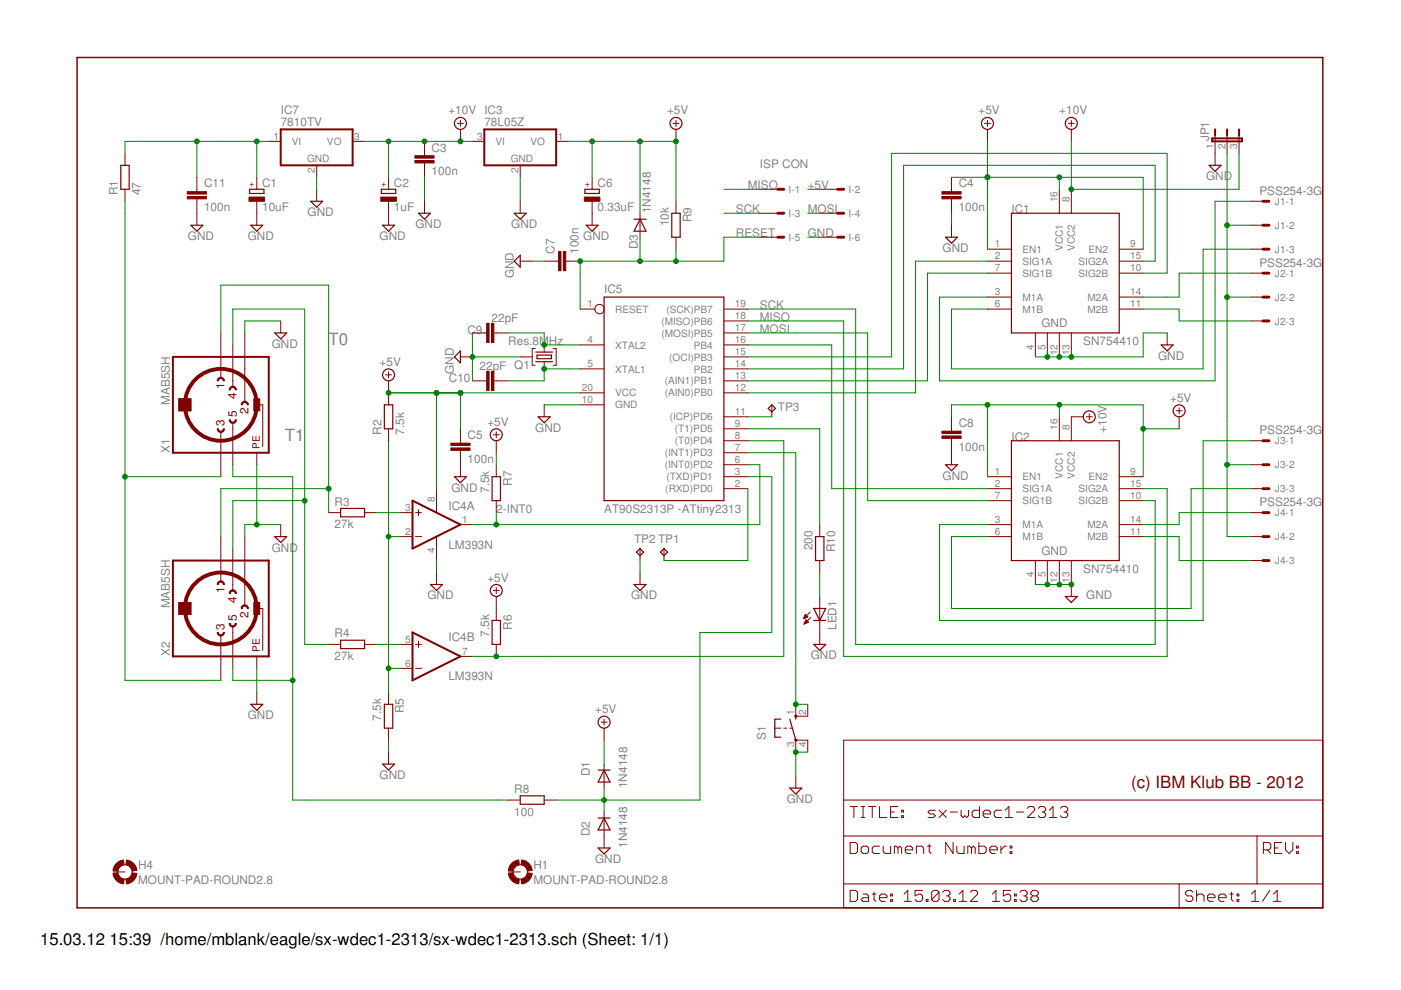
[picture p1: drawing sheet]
<svg xmlns="http://www.w3.org/2000/svg" width="297mm" height="210mm" viewBox="0 0 297 210" stroke-linecap="round" stroke-linejoin="round" font-family="sans-serif">
<path d="M16.3 12.2h264.2v180.3h-264.2z" fill="none" stroke="#800000" stroke-width=".32"/>
<g fill="none" stroke="#800000" stroke-width=".21">
<path d="M26.5 32.5v2.6M41.7 37.6v3M54.4 37.6v2.5M57 30h2.5M67.1 35.1v2.5M74.8 30h2.5M82.4 37.6v2.5M90 30v3M90 34.5v3.1M97 26.2h1.3M97.6 25.5v1.3M97.6 27.4v2.6"/>
<path d="M100.2 30h2.5M110.3 35.1v2.5M117.9 30h2.6M125.5 37.6v2.5M142.7 26.2h1.3M143.3 25.5v1.3M143.3 27.4v2.6M201.7 37.6v3M208.7 26.2h1.3M209.4 25.5v1.3M209.4 27.4v2.6M226.5 26.2h1.3"/>
<path d="M227.1 25.5v1.3M227.1 27.4v2.6M257.6 28.7v6.4M260.2 28.7v3.8M262.7 28.7v3.8M26.5 40.1v2.6M41.7 42.2v5.6M54.4 42.7v5.1M67.1 40.1v2.6M82.4 42.7v5.1M90 42.7v2.5M110.3 55.4h2.5"/>
<path d="M110.3 42.7v2.5M115.4 55.4h3M120 55.4h3M125.5 42.7v5.1M135.7 45.2v5.1M143.3 42.7v2.5M143.3 50.3v2.5M161.1 40.1h3.8M161.1 45.2h3.8M161.1 50.3h3.8M173.8 40.1h3.8M173.8 45.2h3.8"/>
<path d="M173.8 50.3h3.8M201.7 42.2v3M201.7 47.8v2.5M209.4 52.8h5M209.4 55.4h5M209.4 57.9h5M224.6 40.1v5.1M227.1 40.1v5.1M237.3 52.8h5.1M237.3 55.4h5.1M237.3 57.9h5.1M265.2 52.8h2.6"/>
<path d="M265.2 57.9h2.6M265.2 42.7h2.6M265.2 47.8h2.6M46.8 70.6v9.5M49.4 73.1v8.9M51.9 70.6v14.6M59.5 68.1v2.5M81.7 79.5h1.3M82.4 78.8v1.3M97.6 75.7h2.6M100.2 70.6h3M104.7 70.6h3.1"/>
<path d="M110.3 75.7h2.5M113.5 73.9h-.7v3.5h.7M115.4 73.1v1.6M115.4 76.7v1.5M117.3 73.9h.6v3.5h-.6M123 65.5h3.1M123 73.1h5.1M123 78.2h5.1M153.5 65.5h5.1M153.5 68.1h5.1M153.5 70.6h5.1M153.5 73.1h5.1"/>
<path d="M153.5 75.7h5.1M153.5 78.2h5.1M209.4 63h5M209.4 65.5h5M219.5 70.6v5.1M222.1 70.6v5.1M224.6 70.6v5.1M227.1 70.6v5.1M237.3 63h5.1M237.3 65.5h5.1M247.5 70.6v2.5M265.2 63h2.6"/>
<path d="M265.2 68.1h2.6M37.9 84.6h2.6v2.5h-2.6zM46.8 91.5v9.6M49.4 89.6v8.9M54.4 85.8h1.3v8.9M54.4 96v2.5M82.4 80.8v5M82.4 90.9v2.6M97.6 90.9v3.1M97.6 95.5v5.6M100.2 80.8h3M104.6 92.2h1.3"/>
<path d="M104.7 80.8h3.1M105.2 91.5v1.3M105.2 93.5v2.5M105.2 98.5v2.6M115.4 85.8v2.6M123 85.8h5.1M123 83.3h5.1M153.5 88.4h5.1M153.5 93.5h5.1M153.5 98.5h5.1M153.5 80.8h5.1M153.5 83.3h5.1"/>
<path d="M153.5 90.9h5.1M153.5 96h5.1M163.6 85.8v2.6M201.7 88.4v3M201.7 92.9v5.6M224.6 88.4v5.1M229.7 88.4h-2.6v5.1M230.3 88.4h1.3M230.9 87.7v1.3M249.4 87.1h1.2M250 86.5v1.2M250 88.4v2.5"/>
<path d="M265.2 93.5h2.6M265.2 98.5h2.6M46.8 113.8v9.5M49.4 116.3v8.9M51.9 113.8v14.6M59.5 111.2v2.6M69.7 108.7h2.5M77.3 108.7h2.5M84.9 113.8h2.6M84.9 108.7h2.6M88.1 113.8h1.3M88.1 108.7h1.3"/>
<path d="M88.7 108.1v1.2M92.5 103.6v5.1M92.5 113.8v5.1M97.6 111.2h2.6M105.2 106.2v2.5M135.7 116.3v2.6M140.8 116.3v2.6M153.5 101.1h5.1M153.5 103.6h5.1M173.8 111.2v2.6M173.8 118.9v2.5M209.4 101.1h5"/>
<path d="M209.4 103.6h5M209.4 106.2h5M209.4 111.2h5M209.4 113.8h5M219.5 118.9v5M222.1 118.9v5M224.6 118.9v5M227.1 118.9v7.6M237.3 101.1h5.1M237.3 103.6h5.1M237.3 106.2h5.1M237.3 111.2h5.1"/>
<path d="M237.3 113.8h5.1M265.2 103.6h2.6M265.2 113.8h2.6M265.2 108.7h2.6M265.2 118.9h2.6M37.9 127.7h2.6v2.6h-2.6zM46.8 134.7v9.6M49.4 132.8v8.9M54.4 129h1.3v8.9M54.4 139.2v2.5M69.7 136.6h2.5M77.3 136.6h2.5"/>
<path d="M84.9 136.6h2.6M88.1 136.6h1.3M88.7 136v1.3M92.5 121.4v2.5M97.6 139.2h2.6M104.6 125.2h1.3M105.2 124.6v1.2M105.2 126.5v5.1M105.2 136.6v2.6M135.7 121.4v2.5M170.4 131.1h.1M170.5 131h.3"/>
<path d="M170.5 130.9h.6M170.5 132.3h.1M170.6 130.7h.6M170.6 132.2h.2M170.6 130.6h.5M170.6 132.1h.5M170.7 130.5h.3M170.7 131.9h.7M170.7 130.4h.2M170.7 131.8h.6M170.8 130.3l.5 .5-.9 .4zM170.8 131.7h.4"/>
<path d="M170.8 131.6h.2M170.9 131.5h.1M171.4 131.9l-.5-.5-.4 .9M171.4 131.9l-.9 .4M171.8 129.8l-1.4 1.4M171.9 130.9l-1.4 1.4M173.8 126.5v10.1M54.4 146.8v2.5M82.4 146.8v2.5M82.4 154.4v2.5M82.4 159.5v2.5M84.9 141.7h2.6"/>
<path d="M88.1 141.7h1.3M127.4 153.1h1.3M128.1 152.5v1.3M128.1 154.4v2.5M164.3 154.4h1.2M166.2 154.4h.6M167.4 154.4h.7M168.7 159.5v-2.6h2.6v2.6M168.7 149.3v2.5h2.6v-2.5M178.9 156.9h101.6v35.6h-101.6zM107.8 169.6h2.5M115.4 169.6h2.5"/>
<path d="M128.1 162v5.1M128.1 172.2v7.6M168.7 164.5v2.6M178.9 177.2h101.6M178.9 169.6h101.6M180.3 178.6h1.1l.4 .4v1.6l-.4 .4h-1.1zM180.3 171h1.5M181 171v2.3M182.6 179.8l.4-.4h.8l.3 .4v.8l-.3 .4h-.8l-.4-.4zM182.6 171h.8M182.6 173.3h.8M183 171v2.3"/>
<path d="M184.1 171h1.6M184.9 171v2.3M186.5 171v2.3h1.5M186.5 179.4h-1.2l-.4 .4v.8l.4 .4h1.2M187.3 179.4v1.2l.4 .4h1.1v-1.6M188.8 172.2h.8M190.4 171h-1.6v2.3h1.6M190.4 179.8l-.4-.4h-.4v1.6M190.4 179.8l.4-.4 .4 .4v1.2M190.4 179.8v1.2M191.2 173h.4v.3h-.4zM191.2 171.8h.4v.4h-.4z"/>
<path d="M196.6 179.4h.8M197 179v1.6l.4 .4M198.3 171.8h-1.2l-.3 .4 .3 .4h.8l.4 .4-.4 .3h-1.1M199.1 171.8l1.6 1.5M200.7 171.8l-1.6 1.5M201.4 172.2h1.6M202.1 178.6v2.4l-1.6-2.4v2.4M202.9 179.4v1.2l.3 .4h1.2v-1.6M203.8 171.8v1.2l.4 .3 .4-.3 .3 .3 .4-.3v-1.2M206 179.8l-.4-.4h-.4v1.6M206 179.8v1.2M206 179.8l.4-.4 .4 .4v1.2"/>
<path d="M207.5 178.6v2.4h1.2l.4-.4v-.8l-.4-.4h-1.2M207.7 171v2.3h-1.2l-.4-.3v-.8l.4-.4h1.2M208.4 172.6h1.6v-.4l-.4-.4h-.7l-.5 .4v.8l.5 .3h.7M212.2 179.4v1.6M212.3 171.8h-1.1l-.4 .4v.8l.4 .3h1.1M213.1 173.3h1.6M213.1 171.8l.8-.8v2.3M213.4 179.4h-.4l-.8 .8M214.2 179.4h.3v.4h-.3zM215.5 172.2h1.5M217.8 171.4l.4-.4h.8l.4 .4v.4l-1.6 1.5h1.6M220.2 171.4l.3-.4h.8l.4 .4v.4l-.4 .4"/>
<path d="M220.9 172.2h.4M221.3 172.2l.4 .4v.4l-.4 .3h-.8l-.3-.3M222.5 173.3h1.5M222.5 171.8l.8-.8v2.3M224.8 171.4l.4-.4h.8l.4 .4v.4l-.4 .4M225.6 172.2h.4M226 172.2l.4 .4v.4l-.4 .3h-.8l-.4-.3M266.5 177.2v10.2M270.2 179.8h.8M271.8 178.6h-1.6v2.4h1.6M272.5 178.6v1.6l.8 .8 .8-.8v-1.6M274.9 179.4h.4v.4h-.4z"/>
<path d="M24 184.9h2.5M107.8 184.9h2.5M178.9 187.4h101.6M180.3 188.8h1.1l.4 .4v1.5l-.4 .4h-1.1zM183 189.6h.8l.3 .3v1.2h-1.1l-.4-.4 .4-.4h1.1M184.9 189.6h.8M185.3 189.2v1.5l.4 .4M186.5 190.3h1.5v-.4l-.3-.3h-.8l-.4 .3v.8l.4 .4h.8M188.8 190.7h.4v.4h-.4zM188.8 189.6h.4v.3h-.4zM191.7 191.1h1.5M191.7 189.6l.8-.8v2.3"/>
<path d="M191.9 180.2h1.6v-.4l-.4-.4h-.8l-.4 .4v.8l.4 .4h.8M194.3 181v-1.6h1.2l.3 .4v1.2M195.6 188.8h-1.6v1.1l.8-.3h.4l.4 .3v.8l-.4 .4h-.8l-.4-.4M196.4 190.7h.3v.4h-.3zM199.1 189.2v1.5l-.4 .4h-.8l-.4-.4M199.1 189.2l-.4-.4h-.8l-.4 .4v1.5M199.1 189.2l-1.6 1.5M199.9 189.2l.4-.4h.7l.4 .4v.4l-.4 .3M200.6 189.9h.4M201 189.9l.4 .4v.4l-.4 .4h-.7l-.4-.4M202.2 190.7h.4v.4h-.4zM203.4 191.1h1.5"/>
<path d="M203.4 189.6l.8-.8v2.3M205.7 189.2l.4-.4h.8l.4 .4v.4l-1.6 1.5h1.6M209.9 180.2h1.5v-.4l-.3-.4h-.8l-.4 .4v.8l.4 .4h.8M210.4 191.1h1.5M210.4 189.6l.8-.8v2.3M214.2 180.6h.3v.4h-.3zM214.3 188.8h-1.6v1.1l.8-.3h.4l.4 .3v.8l-.4 .4h-.8l-.4-.4M215.1 190.7h.4v.4h-.4zM215.1 189.6h.4v.3h-.4zM216.2 189.2l.4-.4h.8l.4 .4v.4l-.4 .3M217 189.9h.4M217.4 189.9l.4 .4v.4l-.4 .4h-.8l-.4-.4"/>
<path d="M219 189.9l-.4 .4v.4l.4 .4h.8l.3-.4v-.4l-.3-.4M219 189.9l-.4-.3v-.4l.4-.4h.8l.3 .4v.4l-.3 .3M219 189.9h.8M250 187.4v5.1M252.9 189.2l-.4-.4h-.7l-.4 .4v.4l.4 .3h.7l.4 .4v.4l-.4 .4h-.7l-.4-.4M253.7 189.9l.4-.3h.8l.4 .3v1.2M253.7 188.8v2.3M256 190.3h1.6v-.4l-.4-.3h-.8l-.4 .3v.8l.4 .4h.8M258.4 190.3h1.5v-.4l-.4-.3h-.7l-.4 .3v.8l.4 .4h.7M260.7 189.6h.8M261.1 189.2v1.5l.4 .4M262.3 190.7h.4v.4h-.4z"/>
<path d="M262.3 189.6h.4v.3h-.4zM265.3 191.1h1.6M265.3 189.6l.8-.8v2.3M267.9 180.2h1.1l.4-.4v-.8l-.4-.4h-1.1v2.4M268.6 180.2l.8 .8M269.2 188.8l-1.5 2.3M270 191.1h1.6M270 189.6l.8-.8v2.3M274.9 180.6h.4v.4h-.4z"/>
<circle cx="127.1" cy="65.5" r=".99"/>
<circle cx="26.5" cy="184.9" r="1.52"/>
<circle cx="110.3" cy="184.9" r="1.52"/>
</g>
<g fill="#800000" stroke="#800000" stroke-width=".21">
<path d="M49.4 89.5l.3-.1 .2-.4h.2l-.1 .4-.3 .3-.3 .1z" fill-rule="evenodd"/>
<path d="M48.6 89h.3v.3l.5 .2v.3l-.6-.2z" fill-rule="evenodd"/>
<path d="M46.3 80.2l.5-.2v.2l-.4 .3-.1 .3h-.2z" fill-rule="evenodd"/>
<path d="M46.8 80l.6 .2 .2 .6h-.3l-.1-.3-.4-.3z" fill-rule="evenodd"/>
<path d="M46.8 91.4l.3-.1 .2-.4h.3l-.1 .4-.3 .3-.4 .1z" fill-rule="evenodd"/>
<path d="M46.1 90.9h.2l.1 .3 .4 .2v.3l-.5-.2z" fill-rule="evenodd"/>
<path d="M51.4 85.3l.5-.2v.2l-.4 .2-.1 .3h-.3z" fill-rule="evenodd"/>
<path d="M51.9 85.1l.6 .2 .2 .5h-.3l-.1-.3-.4-.2z" fill-rule="evenodd"/>
<path d="M48.8 82.1l.6-.2v.2l-.5 .3v.3h-.3z" fill-rule="evenodd"/>
<path d="M49.4 81.9l.5 .2 .2 .6h-.2l-.1-.3-.4-.3z" fill-rule="evenodd"/>
<path d="M49.9 132.2h.2l-.1 .3-.3 .4h-.3v-.2l.3-.1z" fill-rule="evenodd"/>
<path d="M48.6 132.2h.3v.3l.5 .2v.2l-.6-.2z" fill-rule="evenodd"/>
<path d="M46.3 123.4l.5-.2v.2l-.4 .2-.1 .3h-.2z" fill-rule="evenodd"/>
<path d="M46.8 123.2l.6 .2 .2 .5h-.3l-.2-.4-.3-.1z" fill-rule="evenodd"/>
<path d="M47.3 134.1h.3l-.1 .3-.3 .4-.4 .1v-.3l.3-.1z" fill-rule="evenodd"/>
<path d="M46.1 134.1h.2l.1 .3 .4 .2v.3l-.5-.3z" fill-rule="evenodd"/>
<path d="M51.4 128.5l.5-.3v.3l-.3 .1-.2 .4h-.3z" fill-rule="evenodd"/>
<path d="M51.9 128.2l.6 .3 .2 .5h-.3l-.2-.4-.3-.1z" fill-rule="evenodd"/>
<path d="M48.8 125.3l.6-.2v.2l-.5 .2v.3h-.3z" fill-rule="evenodd"/>
<path d="M49.4 125.1l.5 .2 .2 .5h-.2l-.2-.4-.3-.1z" fill-rule="evenodd"/>
<path d="M110.6 182.3a2.53 2.53 0 0 1 2.2 2.3l-1 .1-.4-.9-.9-.5z" fill-rule="evenodd"/>
<path d="M108.4 183.2l.6-.5 1-.4 .1 1-.9 .5-.4 .9-1-.1z" fill-rule="evenodd"/>
<path d="M107.8 185.2l1-.1 .4 .9 .9 .4-.1 1a2.48 2.48 0 0 1-2.2-2.2z" fill-rule="evenodd"/>
<path d="M110.5 186.4l.9-.4 .4-.9 1 .1a2.52 2.52 0 0 1-2.2 2.2z" fill-rule="evenodd"/>
<path d="M26.8 182.3a2.59 2.59 0 0 1 2.2 2.3l-1 .1-.4-.9-.9-.5z" fill-rule="evenodd"/>
<path d="M24.5 183.2l.7-.5 1-.4 .1 1-.9 .5-.4 .9-1-.1z" fill-rule="evenodd"/>
<path d="M24 185.2l1-.1 .2 .6a1.4 1.4 0 0 0 1.1 .7l-.1 1a2.52 2.52 0 0 1-2.2-2.2z" fill-rule="evenodd"/>
<path d="M26.7 186.4a1.51 1.51 0 0 0 1.3-1.3l1 .1a2.59 2.59 0 0 1-2.2 2.2z" fill-rule="evenodd"/>
</g>
<g fill="none" stroke="#800000" stroke-width=".42">
<path d="M59.5 27.4h15.3v7.7h-15.3zM102.7 27.4h15.2v7.7h-15.2zM257 29.3h6.3v.7h-6.3zM257.6 27.4v1.3M260.2 27.4v1.3M262.7 27.4v1.3M36.7 75.7h20.3v20.3h-20.3zM36.7 118.9h20.3v20.3h-20.3zM87.5 106.2l10.1 5-10.1 5.1zM87.5 134.1l10.1 5.1-10.1 5.1z"/>
<circle cx="168.7" cy="151.8" r=".13"/>
<circle cx="168.7" cy="156.9" r=".13"/>
</g>
<g fill="none" stroke="#800000" stroke-width=".83">
<circle cx="46.8" cy="85.8" r="7.6"/>
<circle cx="46.8" cy="129" r="7.6"/>
</g>
<g fill="#800000" stroke="#800000" stroke-width=".21">
<path d="M37.9 84.6h2.6v2.5h-2.6z"/>
<path d="M53.8 84.6h1.3v2.5h-1.3z"/>
<path d="M37.9 127.7h2.6v2.6h-2.6z"/>
<path d="M53.8 127.7h1.3v2.6h-1.3z"/>
<path d="M88 34h4v.5h-4z"/>
<path d="M88 33h4v.5h-4z"/>
<path d="M199.7 41.7h4.1v.5h-4.1z"/>
<path d="M199.7 40.6h4.1v.5h-4.1z"/>
<path d="M52.8 41.8h3.3v.9h-3.3z"/>
<path d="M80.7 41.8h3.3v.9h-3.3z"/>
<path d="M95.6 95h4.1v.5h-4.1z"/>
<path d="M95.6 94h4.1v.5h-4.1z"/>
<path d="M123.9 41.8h3.3v.9h-3.3z"/>
<path d="M119.4 53.3h.6v4.1h-.6z"/>
<path d="M118.4 53.3h.5v4.1h-.5z"/>
<path d="M199.7 92.4h4.1v.5h-4.1z"/>
<path d="M199.7 91.4h4.1v.5h-4.1z"/>
<path d="M104.2 68.6h.5v4h-.5z"/>
<path d="M103.2 68.6h.5v4h-.5z"/>
<path d="M104.2 78.7h.5v4.1h-.5z"/>
<path d="M103.2 78.7h.5v4.1h-.5z"/>
<path d="M39.7 41.7h4.1v.5h-4.1z"/>
<path d="M39.7 40.6h4.1v.5h-4.1z"/>
</g>
<g fill="none" stroke="#800000" stroke-width=".25">
<path d="M25.6 35.1h1.8v5h-1.8zM256.3 35.1h2.6l-1.3 1.2zM40.5 47.8h2.5l-1.3 1.2zM52.9 40.1h3.1v.9h-3.1zM53.2 47.8h2.5l-1.3 1.2zM65.9 42.7h2.5l-1.3 1.2zM80.9 40.1h3v.9h-3zM81.1 47.8h2.6l-1.3 1.2zM88.7 45.2h2.6l-1.3 1.3zM109 45.2h2.6l-1.3 1.3zM110.3 54.1v2.5l-1.3-1.2zM124 40.1h3.1v.9h-3.1z"/>
<path d="M124.3 47.8h2.5l-1.3 1.2zM134.4 46.5h2.6M135.7 46.5l1.3 2.5h-2.6zM142.4 45.2h1.8v5.1h-1.8zM200.5 50.3h2.5l-1.3 1.3zM214.4 45.2h22.9v25.4h-22.9zM58.3 70.6h2.5l-1.3 1.3zM97.6 74.4v2.5l-1.2-1.2zM113.6 76.7h3.6M113.6 74.7h3.6M113.9 75.3h3v.8h-3zM128.1 63h25.4v43.2h-25.4z"/>
<path d="M246.2 73.1h2.5l-1.2 1.3zM81.5 85.8h1.8v5.1h-1.8zM114.1 88.4h2.5l-1.2 1.2zM162.9 86.6l.7-.8 .8 .8-.8 .8zM200.5 98.5h2.5l-1.3 1.3zM214.4 93.5h22.9v25.4h-22.9zM58.3 113.8h2.5l-1.3 1.2zM72.2 107.8h5.1v1.8h-5.1zM96.4 101.1h2.5l-1.3 1.2zM104.3 101.1h1.8v5.1h-1.8zM134.9 117.1l.8-.8 .8 .8-.8 .7zM140 117.1l.8-.8 .7 .8-.7 .7z"/>
<path d="M172.9 113.8h1.8v5.1h-1.8zM72.2 135.7h5.1v1.8h-5.1zM91.3 123.9h2.5l-1.3 1.3zM104.3 131.6h1.8v5h-1.8zM134.4 123.9h2.6l-1.3 1.3zM172.5 136.6h2.6l-1.3 1.3zM172.5 131.6h2.6M172.5 129h2.6l-1.3 2.6zM225.9 126.5h2.5l-1.3 1.2zM53.2 149.3h2.5l-1.3 1.3zM81.5 149.3h1.8v5.1h-1.8zM165.5 152.5h-1.2v3.8h1.2"/>
<path d="M167.4 152.5l1.3 4.4M168.7 151.8v.7M81.1 162h2.6l-1.3 1.3zM110.3 168.7h5.1v1.8h-5.1zM126.8 163.3h2.5M126.8 173.4h2.5M126.8 179.8h2.5l-1.2 1.3zM128.1 163.3l1.2 2.5h-2.5zM128.1 173.4l1.2 2.6h-2.5zM167.4 167.1h2.6l-1.3 1.3z"/>
<circle cx="97.6" cy="26.2" r="1.27"/>
<circle cx="143.3" cy="26.2" r="1.27"/>
<circle cx="209.4" cy="26.2" r="1.27"/>
<circle cx="227.1" cy="26.2" r="1.27"/>
<circle cx="82.4" cy="79.5" r="1.27"/>
<circle cx="105.2" cy="92.2" r="1.27"/>
<circle cx="230.9" cy="88.4" r="1.27"/>
<circle cx="250" cy="87.1" r="1.27"/>
<circle cx="105.2" cy="125.2" r="1.27"/>
<circle cx="128.1" cy="153.1" r="1.27"/>
</g>
<g fill="none" stroke="#800000" stroke-width=".61">
<path d="M164.9 40.1h1.3M164.9 45.2h1.3M164.9 50.3h1.3M177.6 40.1h1.3M177.6 45.2h1.3M177.6 50.3h1.3M267.8 42.7h1.2M267.8 47.8h1.2M267.8 52.8h1.2M267.8 57.9h1.2M267.8 63h1.2M267.8 68.1h1.2"/>
<path d="M267.8 93.5h1.2M267.8 98.5h1.2M267.8 103.6h1.2M267.8 108.7h1.2M267.8 113.8h1.2M267.8 118.9h1.2"/>
</g>
<g fill="none" stroke="#008000" stroke-width=".21">
<path d="M41.7 30v7.6M54.4 30v7.6M57 30h-30.5v2.5M67.1 37.6v2.5M77.3 30h22.9M82.4 30v7.6M90 37.6v5.1M110.3 37.6v5.1M120.5 30h22.8v12.7M125.5 30v7.6M135.7 30v15.2M201.7 37.6h40.7v15.2"/>
<path d="M209.4 30v22.8M224.6 37.6v2.5M227.1 30v10.1h35.6v-7.6M260.2 32.5v81.3h5M26.5 42.7v101.6h20.3M112.8 55.4h2.6M135.7 50.3v5.1M143.3 52.8v2.6M153.5 40.1h7.6M153.5 45.2h7.6M161.1 50.3h-7.6v5.1h-30.5v10.1M171.3 50.3h2.5"/>
<path d="M171.3 40.1h2.5M171.3 45.2h2.5M201.7 45.2v2.6M209.4 57.9h-12.7v22.9h-38.1M209.4 55.4h-15.3v27.9h-35.5M242.4 55.4h2.5v-20.3h-53.3v43.1h-33M242.4 57.9h5.1v-25.4h-58.5v43.2h-30.4M260.2 47.8h5M265.2 52.8h-10.1v25.4h-53.4v-12.7h7.7M265.2 42.7h-7.6v38.1h-58.4v-17.8h10.2M265.2 57.9h-15.2v5.1h-7.6M46.8 70.6v-10.1h22.9v48.2"/>
<path d="M49.4 73.1v-7.6h15.2v71.1h5.1M59.5 68.1h-7.6v2.5M100.2 75.7h10.1M100.2 70.6v10.2M107.8 70.6h7.6v2.5h7.6M123 78.2h-7.6v2.6h-7.6M158.6 73.1h17.7v30.5h33.1M158.6 68.1h20.3v71.1h68.6v-35.6h-5.1M158.6 65.5h22.8v71.1h63.5v-30.4h-2.5M158.6 70.6h25.4v35.6h25.4M242.4 65.5h7.6v2.6h15.2M247.5 70.6h-5.1v5.1h-22.9"/>
<path d="M260.2 63h5M49.4 98.5v2.6h12.7v68.5h45.7M54.4 98.5v12.7M82.4 93.5v53.3M82.4 83.3h40.6M92.5 83.3v20.3M97.6 83.3v7.6M105.2 96v2.5M115.4 85.8h7.6M158.6 98.5h2.5v12.7h-60.9M158.6 93.5h7.6v45.7h-66M158.6 96h10.1v53.3h2.6"/>
<path d="M158.6 90.9h15.2v20.3M158.6 88.4h5M201.7 88.4v-2.6h40.7v15.3M209.4 85.8v15.3M224.6 85.8v2.6M242.4 90.9h7.6M260.2 98.5h5M265.2 93.5h-10.1v38.1h-55.9v-20.4h10.2M26.5 101.1h20.3M59.5 111.2h-7.6v2.6M64.6 106.2h-15.2v10.1M69.7 103.6h-22.9v10.2"/>
<path d="M79.8 108.7h5.1M82.4 113.8h2.5M92.5 118.9v2.5M105.2 108.7v2.5M135.7 118.9v2.5M158.6 101.1h5v33h-15.2v35.5h-30.5M158.6 103.6v15.3h-17.8M242.4 113.8h7.6v5.1h15.2M265.2 103.6h-12.7v25.4h-50.8v-15.2h7.7M265.2 108.7h-15.2v2.5h-7.6M79.8 136.6h5.1M173.8 121.4v5.1"/>
<path d="M219.5 123.9h7.6M49.4 141.7v2.6h12.7M54.4 141.7v5.1M82.4 156.9v2.6M82.4 141.7h2.5M128.1 156.9v5.1M171.3 159.5h-2.6v5M128.1 167.1v5.1"/>
</g>
<g fill="#008000" stroke="#008000" stroke-width=".21">
<circle cx="26.5" cy="101.1" r=".51"/>
<circle cx="54.4" cy="30" r=".51"/>
<circle cx="41.7" cy="30" r=".51"/>
<circle cx="69.7" cy="103.6" r=".51"/>
<circle cx="64.6" cy="106.2" r=".51"/>
<circle cx="82.4" cy="113.8" r=".51"/>
<circle cx="82.4" cy="141.7" r=".51"/>
<circle cx="222.1" cy="75.7" r=".51"/>
<circle cx="224.6" cy="75.7" r=".51"/>
<circle cx="227.1" cy="75.7" r=".51"/>
<circle cx="227.1" cy="123.9" r=".51"/>
<circle cx="224.6" cy="123.9" r=".51"/>
<circle cx="222.1" cy="123.9" r=".51"/>
<circle cx="54.4" cy="111.2" r=".51"/>
<circle cx="100.2" cy="75.7" r=".51"/>
<circle cx="168.7" cy="159.5" r=".51"/>
<circle cx="209.4" cy="37.6" r=".51"/>
<circle cx="224.6" cy="37.6" r=".51"/>
<circle cx="92.5" cy="83.3" r=".51"/>
<circle cx="97.6" cy="83.3" r=".51"/>
<circle cx="82.4" cy="83.3" r=".51"/>
<circle cx="125.5" cy="30" r=".51"/>
<circle cx="143.3" cy="30" r=".51"/>
<circle cx="135.7" cy="30" r=".51"/>
<circle cx="209.4" cy="85.8" r=".51"/>
<circle cx="224.6" cy="85.8" r=".51"/>
<circle cx="242.4" cy="90.9" r=".51"/>
<circle cx="82.4" cy="30" r=".51"/>
<circle cx="90" cy="30" r=".51"/>
<circle cx="97.6" cy="30" r=".51"/>
<circle cx="227.1" cy="40.1" r=".51"/>
<circle cx="105.2" cy="111.2" r=".51"/>
<circle cx="105.2" cy="139.2" r=".51"/>
<circle cx="62.1" cy="144.3" r=".51"/>
<circle cx="128.1" cy="169.6" r=".51"/>
<circle cx="115.4" cy="73.1" r=".51"/>
<circle cx="115.4" cy="78.2" r=".51"/>
<circle cx="123" cy="55.4" r=".51"/>
<circle cx="135.7" cy="55.4" r=".51"/>
<circle cx="143.3" cy="55.4" r=".51"/>
<circle cx="168.7" cy="149.3" r=".51"/>
<circle cx="260.2" cy="47.8" r=".51"/>
<circle cx="260.2" cy="63" r=".51"/>
<circle cx="260.2" cy="98.5" r=".51"/>
</g>
<g font-size="3.6" fill="#808080">
<text x="69.7" y="73.1">T0</text>
<text x="60.4" y="93.5">T1</text>
</g>
<text font-size="3.6" fill="#800000" x="239.8" y="167.1">(c) IBM Klub BB - 2012</text>
<g font-size="3.5">
<text x="8.5" y="200.4">15.03.12</text>
<text x="23.2" y="200.4">15:39 /home/mblank/eagle/sx-wdec1-2313/sx-wdec1-2313.sch (Sheet: 1/1)</text>
</g>
<g font-size="2.5" fill="#808080">
<text x="59.5" y="26.8">7810TV</text>
<text x="59.5" y="24.3">IC7</text>
<text x="95.1" y="24.3">+10V IC3</text>
<text x="102.7" y="26.8">78L05Z</text>
<text x="141.4" y="24.3">+5V</text>
<text x="207.5" y="24.3">+5V</text>
<text x="224.6" y="24.3">+10V</text>
<text x="256.3" y="30" transform="rotate(-90 256.3 30)">JP1</text>
<text x="91.5" y="32.1">C3</text>
<text x="161.1" y="35.7">ISP CON</text>
<text x="25" y="41.4" transform="rotate(-90 25 41.4)">R1</text>
<text x="29.8" y="41.4" transform="rotate(-90 29.8 41.4)">47</text>
<text x="43.3" y="39.7">C11</text>
<text x="55.6" y="39.6">C1</text>
<text x="83.5" y="39.6">C2</text>
<text x="91.5" y="37.2">100n</text>
<text x="126.7" y="39.6">C6</text>
<text x="158.6" y="40.1">MISO</text>
<text x="171.3" y="40.1">+5V</text>
<text x="203.3" y="39.7">C4</text>
<text x="255.7" y="38.2">GND</text>
<text x="267" y="41.3">PSS254-3G</text>
<text x="43.3" y="44.8">100n</text>
<text x="55.6" y="44.7">10uF</text>
<text x="65.2" y="45.8">GND</text>
<text x="83.5" y="44.7">1uF</text>
<text x="126.7" y="44.7">0.33uF</text>
<text x="138" y="45.2" transform="rotate(-90 138 45.2)">1N4148</text>
<text x="141.8" y="48" transform="rotate(-90 141.8 48)">10k</text>
<text x="146.6" y="47.1" transform="rotate(-90 146.6 47.1)">R9</text>
<text x="156" y="45.2">SCK</text>
<text x="171.3" y="45.2">MOSI</text>
<text x="203.3" y="44.8">100n</text>
<text x="214.4" y="45.2">IC1</text>
<text x="39.8" y="50.9">GND</text>
<text x="52.5" y="50.9">GND</text>
<text x="80.5" y="50.9">GND</text>
<text x="88.1" y="48.4">GND</text>
<text x="108.4" y="48.4">GND</text>
<text x="117.5" y="53.8" transform="rotate(-90 117.5 53.8)">C7</text>
<text x="122.6" y="53.8" transform="rotate(-90 122.6 53.8)">100n</text>
<text x="123.6" y="50.9">GND</text>
<text x="135.2" y="52.8" transform="rotate(-90 135.2 52.8)">D3</text>
<text x="156" y="50.3">RESET</text>
<text x="171.3" y="50.3">GND</text>
<text x="199.8" y="53.5">GND</text>
<text x="108.9" y="59" transform="rotate(-90 108.9 59)">GND</text>
<text x="267" y="56.5">PSS254-3G</text>
<text x="128.1" y="62.2">IC5</text>
<text x="161.1" y="65.5">SCK</text>
<text x="99.1" y="70.9">C</text>
<text x="100.9" y="70.9">9</text>
<text x="104.2" y="68.3">22pF</text>
<text x="161.1" y="68.1">MISO</text>
<text x="161.1" y="70.6">MOSI</text>
<text x="220.8" y="69.3">GND</text>
<text x="57.6" y="73.8">GND</text>
<text x="80.5" y="77.6">+5V</text>
<text x="107.8" y="73.1">Res.8MHz</text>
<text x="229.7" y="73.1">SN754410</text>
<text x="245.5" y="76.3">GND</text>
<text x="95.2" y="81">C10</text>
<text x="96.2" y="79.3" transform="rotate(-90 96.2 79.3)">GND</text>
<text x="101.7" y="78.5">22pF Q1</text>
<text x="36" y="85.8" transform="rotate(-90 36 85.8)">MAB5SH</text>
<text x="164.9" y="87.1">TP3</text>
<text x="248.1" y="85.2">+5V</text>
<text x="36" y="96" transform="rotate(-90 36 96)">X1</text>
<text x="80.9" y="92.2" transform="rotate(-90 80.9 92.2)">R2</text>
<text x="85.7" y="92.2" transform="rotate(-90 85.7 92.2)">7.5k</text>
<text x="99.1" y="93.1">C5</text>
<text x="103.3" y="90.3">+5V</text>
<text x="113.5" y="91.6">GND</text>
<text x="203.3" y="95.6">100n</text>
<text x="203.3" y="90.5">C8</text>
<text x="214.4" y="93.5">I</text>
<text x="215.1" y="93.5">C2</text>
<text x="234.6" y="91.8" transform="rotate(-90 234.6 91.8)">+10V</text>
<text x="267" y="92.1">PSS254-3G</text>
<text x="99.1" y="98.2">100n</text>
<text x="199.8" y="101.7">GND</text>
<text x="70.9" y="107.2">R3</text>
<text x="95.7" y="104.2">GND</text>
<text x="103.7" y="104.5" transform="rotate(-90 103.7 104.5)">7.5k</text>
<text x="108.5" y="103" transform="rotate(-90 108.5 103)">R7</text>
<text x="267" y="107.3">PSS254-3G</text>
<text x="70.9" y="112">27k</text>
<text x="95.1" y="108.1">IC4A</text>
<text x="105.2" y="108.7">2-INT0</text>
<text x="128.1" y="108.7">AT90S2313P -ATtiny2313</text>
<text x="57.6" y="116.9">GND</text>
<text x="95.1" y="116.3">LM393N</text>
<text x="134.4" y="115">TP2 TP1</text>
<text x="172.3" y="116.7" transform="rotate(-90 172.3 116.7)">200</text>
<text x="177.1" y="117.1" transform="rotate(-90 177.1 117.1)">R10</text>
<text x="220.8" y="117.6">GND</text>
<text x="103.3" y="123.3">+5V</text>
<text x="229.7" y="121.4">SN754410</text>
<text x="36" y="129" transform="rotate(-90 36 129)">MAB5SH</text>
<text x="90.6" y="127.1">GND</text>
<text x="133.8" y="127.1">GND</text>
<text x="230.3" y="127.1">GND</text>
<text x="70.9" y="135.1">R4</text>
<text x="95.1" y="136">IC4B</text>
<text x="103.7" y="135" transform="rotate(-90 103.7 135)">7.5k</text>
<text x="108.5" y="133.5" transform="rotate(-90 108.5 133.5)">R6</text>
<text x="177.4" y="133.6" transform="rotate(-90 177.4 133.6)">LED1</text>
<text x="36" y="139.2" transform="rotate(-90 36 139.2)">X2</text>
<text x="70.9" y="139.9">27k</text>
<text x="171.9" y="139.8">GND</text>
<text x="95.1" y="144.2">LM393N</text>
<text x="52.5" y="152.5">GND</text>
<text x="80.8" y="152.8" transform="rotate(-90 80.8 152.8)">7.5k</text>
<text x="85.6" y="151.2" transform="rotate(-90 85.6 151.2)">R5</text>
<text x="126.2" y="151.2">+5V</text>
<text x="162.4" y="156.9" transform="rotate(-90 162.4 156.9)">S1</text>
<text x="80.5" y="165.2">GND</text>
<text x="125.1" y="164.6" transform="rotate(-90 125.1 164.6)">D1</text>
<text x="132.9" y="167.1" transform="rotate(-90 132.9 167.1)">1N4148</text>
<text x="109" y="172.9">100</text>
<text x="109" y="168.1">R8</text>
<text x="166.8" y="170.3">GND</text>
<text x="125.1" y="177.3" transform="rotate(-90 125.1 177.3)">D2</text>
<text x="132.9" y="179.8" transform="rotate(-90 132.9 179.8)">1N4148</text>
<text x="29.3" y="184.3">H4</text>
<text x="113.1" y="184.3">H1</text>
<text x="126.2" y="183">GND</text>
<text x="29.3" y="187.3">MOUNT-PAD-ROUND2.8</text>
<text x="113.1" y="187.3">MOUNT-PAD-ROUND2.8</text>
</g>
<g font-size="2.5" fill="#800000">
<text x="47.6" y="82.5" transform="rotate(-90 47.6 82.5)">1</text>
<text x="50.1" y="84.7" transform="rotate(-90 50.1 84.7)">4</text>
<text x="50.2" y="88.5" transform="rotate(-90 50.2 88.5)">5</text>
<text x="52.7" y="87.9" transform="rotate(-90 52.7 87.9)">2</text>
<text x="47.6" y="90.4" transform="rotate(-90 47.6 90.4)">3</text>
<text x="47.6" y="125.7" transform="rotate(-90 47.6 125.7)">1</text>
<text x="50.1" y="127.9" transform="rotate(-90 50.1 127.9)">4</text>
<text x="50.2" y="131.7" transform="rotate(-90 50.2 131.7)">5</text>
<text x="52.7" y="131" transform="rotate(-90 52.7 131)">2</text>
<text x="47.6" y="133.6" transform="rotate(-90 47.6 133.6)">3</text>
</g>
<g font-size="2.1" fill="#808080">
<text x="58" y="29.6">1</text>
<text x="75.1" y="29.6">3</text>
<text x="101.1" y="29.6">3</text>
<text x="118.3" y="29.6">1</text>
<text x="61.9" y="30.7">VI</text>
<text x="65.1" y="34.3">GND</text>
<text x="69.3" y="30.7">VO</text>
<text x="105" y="30.7">VI</text>
<text x="108.3" y="34.3">GND</text>
<text x="112.5" y="30.7">VO</text>
<text x="257.3" y="31.5" transform="rotate(-90 257.3 31.5)">1</text>
<text x="259.8" y="31.5" transform="rotate(-90 259.8 31.5)">2</text>
<text x="262.3" y="31.5" transform="rotate(-90 262.3 31.5)">3</text>
<text x="66.8" y="36.6" transform="rotate(-90 66.8 36.6)">2</text>
<text x="110" y="36.6" transform="rotate(-90 110 36.6)">2</text>
<text x="167.2" y="40.9">I-1</text>
<text x="179.9" y="40.9">I-2</text>
<text x="167.2" y="46">I-3</text>
<text x="179.9" y="46">I-4</text>
<text x="224.2" y="42.9" transform="rotate(-90 224.2 42.9)">16</text>
<text x="226.8" y="42.9" transform="rotate(-90 226.8 42.9)">8</text>
<text x="270.3" y="43.4">J1-1</text>
<text x="167.2" y="51">I-5</text>
<text x="179.9" y="51">I-6</text>
<text x="210.9" y="52.5">1</text>
<text x="216.8" y="53.6">EN1</text>
<text x="225.4" y="53.2" transform="rotate(-90 225.4 53.2)">VCC1</text>
<text x="227.9" y="53.2" transform="rotate(-90 227.9 53.2)">VCC2</text>
<text x="230.8" y="53.6">EN2</text>
<text x="239.6" y="52.5">9</text>
<text x="270.3" y="48.5">J1-2</text>
<text x="270.3" y="53.6">J1-3</text>
<text x="210.9" y="55">2</text>
<text x="210.9" y="57.5">7</text>
<text x="216.8" y="56.1">SIG1A</text>
<text x="216.8" y="58.7">SIG1B</text>
<text x="228.7" y="56.1">SIG2A</text>
<text x="228.7" y="58.7">SIG2B</text>
<text x="239.6" y="55">15</text>
<text x="239.6" y="57.5">10</text>
<text x="270.3" y="58.7">J2-1</text>
<text x="124.6" y="65.2">1</text>
<text x="155.8" y="65.2">19</text>
<text x="210.9" y="62.6">3</text>
<text x="210.9" y="65.2">6</text>
<text x="216.8" y="63.7">M1A</text>
<text x="230.6" y="63.7">M2A</text>
<text x="239.6" y="62.6">14</text>
<text x="239.6" y="65.2">11</text>
<text x="270.3" y="63.7">J2-2</text>
<text x="130.4" y="66.3">RESET</text>
<text x="140.2" y="68.8">(MISO)PB6</text>
<text x="140.2" y="71.4">(MOSI)PB5</text>
<text x="141.3" y="66.3">(SCK)PB7</text>
<text x="155.8" y="67.7">18</text>
<text x="155.8" y="70.2">17</text>
<text x="216.8" y="66.3">M1B</text>
<text x="230.6" y="66.3">M2B</text>
<text x="270.3" y="68.8">J2-3</text>
<text x="124.6" y="77.9">5</text>
<text x="124.6" y="72.8">4</text>
<text x="130.4" y="73.9">XTAL2</text>
<text x="141.9" y="76.4">(OCI)PB3</text>
<text x="147.1" y="73.9">PB4</text>
<text x="155.8" y="72.8">16</text>
<text x="155.8" y="75.3">15</text>
<text x="155.8" y="77.9">14</text>
<text x="219.2" y="74.1" transform="rotate(-90 219.2 74.1)">4</text>
<text x="221.7" y="74.1" transform="rotate(-90 221.7 74.1)">5</text>
<text x="224.2" y="75.3" transform="rotate(-90 224.2 75.3)">12</text>
<text x="226.8" y="75.3" transform="rotate(-90 226.8 75.3)">13</text>
<text x="123.4" y="82.9">20</text>
<text x="130.4" y="79">XTAL1</text>
<text x="140.9" y="81.5">(AIN1)PB1</text>
<text x="147.1" y="79">PB2</text>
<text x="155.8" y="80.4">13</text>
<text x="155.8" y="82.9">12</text>
<text x="123.4" y="85.5">10</text>
<text x="130.4" y="86.6">GND</text>
<text x="130.4" y="84.1">VCC</text>
<text x="140.9" y="84.1">(AIN0)PB0</text>
<text x="142" y="89.1">(ICP)PD6</text>
<text x="155.8" y="88">11</text>
<text x="143.1" y="91.7">(T1)PD5</text>
<text x="143.1" y="94.2">(T0)PD4</text>
<text x="155.8" y="90.6">9</text>
<text x="155.8" y="93.1">8</text>
<text x="155.8" y="95.6">7</text>
<text x="224.2" y="91.1" transform="rotate(-90 224.2 91.1)">16</text>
<text x="226.8" y="91.1" transform="rotate(-90 226.8 91.1)">8</text>
<text x="270.3" y="94.2">J3-1</text>
<text x="140.9" y="96.8">(INT1)PD3</text>
<text x="140.9" y="99.3">(INT0)PD2</text>
<text x="141.3" y="101.8">(TXD)PD1</text>
<text x="155.8" y="98.2">6</text>
<text x="155.8" y="100.7">3</text>
<text x="210.9" y="100.7">1</text>
<text x="216.8" y="101.8">EN1</text>
<text x="225.4" y="101.5" transform="rotate(-90 225.4 101.5)">VCC1</text>
<text x="227.9" y="101.5" transform="rotate(-90 227.9 101.5)">VCC2</text>
<text x="230.8" y="101.8">EN2</text>
<text x="239.6" y="100.7">9</text>
<text x="270.3" y="99.3">J3-2</text>
<text x="92.2" y="106.4" transform="rotate(-90 92.2 106.4)">8</text>
<text x="141.1" y="104.4">(RXD)PD0</text>
<text x="155.8" y="103.3">2</text>
<text x="210.9" y="103.3">2</text>
<text x="210.9" y="105.8">7</text>
<text x="216.8" y="104.4">SIG1A</text>
<text x="216.8" y="106.9">SIG1B</text>
<text x="228.7" y="104.4">SIG2A</text>
<text x="228.7" y="106.9">SIG2B</text>
<text x="239.6" y="103.3">15</text>
<text x="239.6" y="105.8">10</text>
<text x="270.3" y="104.4">J3-3</text>
<text x="85.9" y="113.4">2</text>
<text x="85.9" y="108.3">3</text>
<text x="98" y="110.9">1</text>
<text x="210.9" y="110.9">3</text>
<text x="210.9" y="113.4">6</text>
<text x="216.8" y="112">M1A</text>
<text x="230.6" y="112">M2A</text>
<text x="239.6" y="110.9">14</text>
<text x="239.6" y="113.4">11</text>
<text x="270.3" y="109.5">J4-1</text>
<text x="92.2" y="117.3" transform="rotate(-90 92.2 117.3)">4</text>
<text x="216.8" y="114.5">M1B</text>
<text x="230.6" y="114.5">M2B</text>
<text x="270.3" y="114.5">J4-2</text>
<text x="270.3" y="119.6">J4-3</text>
<text x="219.2" y="122.4" transform="rotate(-90 219.2 122.4)">4</text>
<text x="221.7" y="122.4" transform="rotate(-90 221.7 122.4)">5</text>
<text x="224.2" y="123.6" transform="rotate(-90 224.2 123.6)">12</text>
<text x="226.8" y="123.6" transform="rotate(-90 226.8 123.6)">13</text>
<text x="85.9" y="136.3">5</text>
<text x="85.9" y="141.3">6</text>
<text x="98" y="138.8">7</text>
<text x="168.4" y="151.5" transform="rotate(-90 168.4 151.5)">1</text>
<text x="170.9" y="151.5" transform="rotate(-90 170.9 151.5)">2</text>
<text x="168.4" y="158.5" transform="rotate(-90 168.4 158.5)">3</text>
<text x="170.9" y="158.5" transform="rotate(-90 170.9 158.5)">4</text>
</g>
<g font-size="2.1" fill="#800000">
<text x="55.1" y="95.1" transform="rotate(-90 55.1 95.1)">PE</text>
<text x="55.1" y="138.3" transform="rotate(-90 55.1 138.3)">PE</text>
</g>
<g font-size="1.8" fill="#800000">
<text x="53.9" y="39.7" transform="rotate(-90 53.9 39.7)">+</text>
<text x="81.8" y="39.7" transform="rotate(-90 81.8 39.7)">+</text>
<text x="125" y="39.7" transform="rotate(-90 125 39.7)">+</text>
</g>
</svg>
